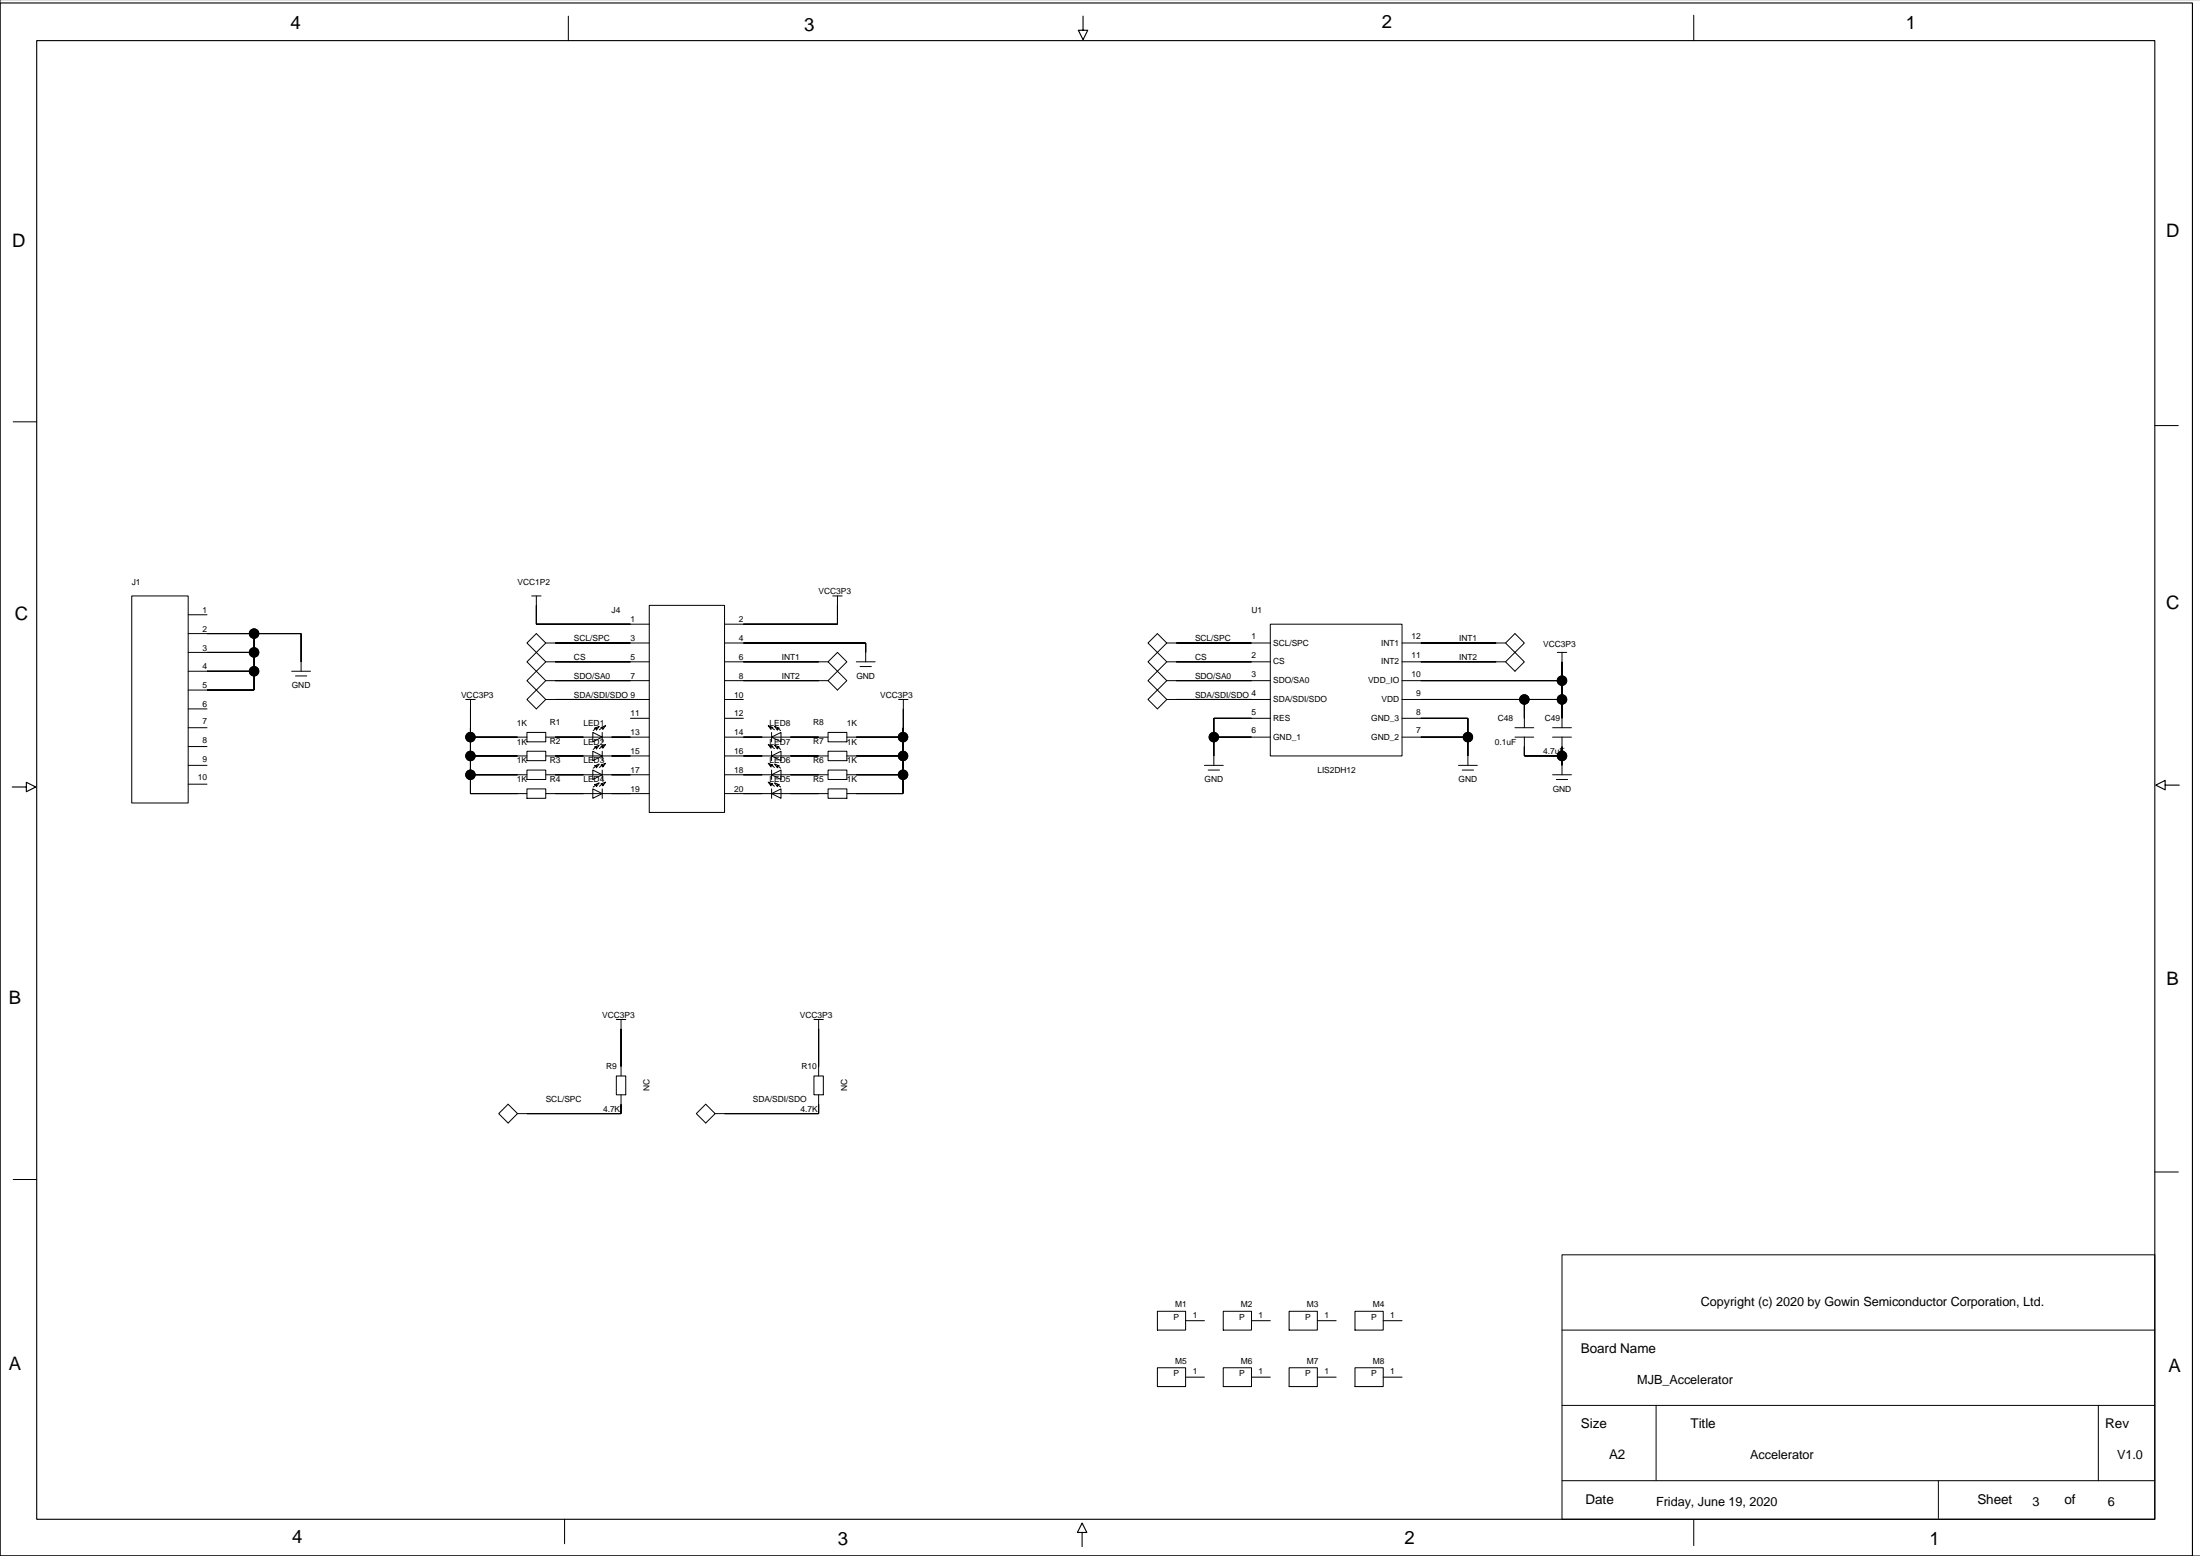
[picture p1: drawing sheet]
<svg xmlns="http://www.w3.org/2000/svg" width="594mm" height="420mm" viewBox="0 0 594 420" stroke-linecap="round" stroke-linejoin="round" font-family="sans-serif">
<g fill="none" stroke="#000" stroke-width=".27">
<path d="M0 -.1v419.9h593.8M153.4 4.4v6.6M457.1 4.1v6.9M3.6 113.8h6.3M581.5 114.8h6.4M149.8 158.2h.1M231.1 158.2h.1M35.6 160.8h15.2v55.9h-15.2zM50.8 176h17.8M50.8 170.9h30.5v10.2M50.8 165.9h5.1M68.6 170.9v15.3h-17.8"/>
<path d="M142.2 173.5l2.5-2.6 2.6 2.6-2.6 2.5zM143.5 160.8h2.5M144.7 163.3h.1M144.7 176l2.6 2.6-2.6 2.5M144.7 176l-2.5 2.6 2.5 2.5M144.7 160.8v7.6h30.5M147.3 178.6h27.9M147.3 173.5h27.9M175.2 163.3h20.3v55.9h-20.3zM195.5 178.6h28M195.5 173.5h38.1v5.1M224.7 160.8h2.6"/>
<path d="M226 163.3h.1M226 176l2.5 2.6-2.5 2.5-2.5-2.5zM226 160.8v7.6h-30.5M231.1 178.6h5.1M232.1 179.8h3.1M309.8 173.5l2.5-2.6 2.6 2.6-2.6 2.5zM312.3 176l2.6 2.6-2.6 2.5M312.3 176l-2.5 2.6 2.5 2.5M314.9 178.6h27.9M314.9 173.5h27.9M342.8 168.4h35.6v35.6h-35.6zM378.4 178.6h27.9"/>
<path d="M378.4 173.5h27.9M406.3 173.5l2.5-2.6 2.6 2.6-2.6 2.5zM408.8 176l2.6 2.6-2.6 2.5-2.5-2.5zM420.3 176h2.5M421.5 178.6h.1M421.5 176v20.3M426.6 173.5h.1M50.8 196.3h5.1M50.8 191.3h5.1M50.8 181.1h17.8M78.7 181.1h5.1M79.7 182.4h3.1"/>
<path d="M125.7 188.7h2.5M127 198.9h15.2M127 196.3h.1M127 191.3h.1M127 188.7v25.4h15.2M132.1 186.2h.1M142.2 188.7l2.5-2.5 2.6 2.5-2.6 2.6zM142.2 197.6h5.1v2.5h-5.1zM144.7 181.1l2.6 2.5-2.6 2.6M144.7 181.1l-2.5 2.5 2.5 2.6M147.3 198.9h27.9M147.3 188.7h27.9"/>
<path d="M147.3 183.6h27.9M157.4 198.9h.1M160 197.6l2.5 1.3-2.5 1.2zM160.4 196.5l1.3-.5-.8 1v-.5zM160.9 196.5l-.8 .6M162.2 196.3l1.2-.5-.7 1v-.5zM162.5 197.6v2.5M162.6 196.2l-.8 .7M165.1 198.9h.1M170.1 193.8h5.1M195.5 198.9h28M195.5 193.8h5.1"/>
<path d="M195.5 188.7h5.1M195.5 183.6h28M205.7 198.9h.1M207.3 195.8l1.3 .5h-.5v.5zM208.1 196.2l.9 .7M208.2 198.9l2.6-1.3v2.5zM208.2 197.6v2.5M209 196l1.3 .5h-.5v.5zM209.8 196.5l.9 .6M213.3 198.9h.1M223.5 197.6h5v2.5h-5zM226 181.1l2.5 2.5-2.5 2.6-2.5-2.6z"/>
<path d="M228.5 198.9h15.2M238.7 186.2h.1M242.5 188.7h2.6M243.8 191.3h.1M243.8 188.7l-.1 25.4h-15.2M309.8 188.7l2.5-2.5 2.6 2.5-2.6 2.6zM312.3 181.1l2.6 2.5-2.6 2.6M312.3 181.1l-2.5 2.5 2.5 2.6M314.9 188.7h27.9M314.9 183.6h27.9M327.6 198.9h15.2M342.8 193.8h-15.2v12.7"/>
<path d="M378.4 198.9h17.7M378.4 193.8h17.7v12.7M378.4 188.7h43.1M378.4 183.6h43.1M408.8 198.9h5.1M408.8 196.3h5.1M411.4 198.9v5.1h10.1M411.4 188.7v7.6M419 198.9h5.1M419 196.3h5.1M421.5 198.9v10.1M50.8 201.4h5.1"/>
<path d="M50.8 206.5h5.1M50.8 211.6h5.1M127 209h15.2M127 204h15.2M142.2 202.7h5.1v2.5h-5.1zM142.2 207.8h5.1v2.5h-5.1zM142.2 212.8h5.1v2.6h-5.1zM147.3 209h27.9M147.3 204h27.9M147.3 214.1h27.9M157.4 214.1h.1M157.4 209h.1"/>
<path d="M157.4 204h.1M160 212.8l2.5 1.3-2.5 1.3zM160 207.8l2.5 1.2-2.5 1.3zM160 202.7l2.5 1.3-2.5 1.2zM160.4 211.7l1.3-.5-.8 1v-.5zM160.4 206.6l1.3-.5-.8 1.1v-.6zM160.4 201.6l1.3-.5-.8 1v-.5zM160.9 211.7l-.8 .6M160.9 206.6l-.8 .7M160.9 201.6l-.8 .6M162.2 211.5l1.2-.5-.7 1v-.5zM162.2 206.4l1.2-.5-.7 1.1v-.6z"/>
<path d="M162.2 201.4l1.2-.5-.7 1v-.5zM162.5 202.7v2.5M162.5 207.8v2.5M162.5 212.8v2.6M162.6 211.5l-.8 .6M162.6 206.4l-.8 .7M162.6 201.3l-.8 .7M165.1 214.1h.1M165.1 209h.1M165.1 204h.1M195.5 209h28M195.5 204h28"/>
<path d="M195.5 214.1h28M205.7 214.1h.1M205.7 209h.1M205.7 204h.1M207.3 211l1.3 .5h-.5v.5zM207.3 205.9l1.3 .5h-.5v.6zM207.3 200.9l1.3 .5h-.5v.5zM208.1 211.5l.9 .6M208.1 206.4l.9 .7M208.1 201.3l.9 .7M208.2 214.1l2.6-1.3v2.6zM208.2 209l2.6-1.2v2.5z"/>
<path d="M208.2 204l2.6-1.3v2.5zM208.2 202.7v2.5M208.2 207.8v2.5M208.2 212.8v2.6M209 211.2l1.3 .5h-.5v.5zM209 206.1l1.3 .5h-.5v.6zM209 201.1l1.3 .5h-.5v.5zM209.8 211.7l.9 .6M209.8 206.6l.9 .7M209.8 201.6l.9 .6M213.3 214.1h.1M213.3 209h.1"/>
<path d="M213.3 204h.1M223.5 202.7h5v2.5h-5zM223.5 207.8h5v2.5h-5zM223.5 212.8h5v2.6h-5zM228.5 209h15.2M228.5 204h15.2M325 206.5h5.1M326.1 207.8h3M393.6 206.5h5.1M394.6 207.8h3.1M419 209h5.1M420 210.3h3.1"/>
<path d="M166.3 275.1h2.6M167.6 277.6h.1M167.6 275.1v15.2M172.7 272.5h.1M219.7 275.1h2.5M220.9 277.6h.1M220.9 275.1v15.2M226 272.5h.1M166.3 290.3h2.6v5.1h-2.6zM167.6 295.4v5.1h-27.9M190.5 297.9l2.5 2.6-2.5 2.5-2.6-2.5zM219.7 290.3h2.5v5.1h-2.5z"/>
<path d="M220.9 295.4v5.1h-27.9M3.6 318.2h6.3M134.6 300.5l2.5-2.6 2.6 2.6-2.6 2.5zM581.5 316.2h6.4M421.5 338.5h160v71.4h-160zM312.3 353.8h7.7v5.1h-7.7zM320 356.3h5M330.1 353.8h7.6v5.1h-7.6zM337.7 356.3h5.1M347.9 353.8h7.6v5.1h-7.6zM355.5 356.3h5.1M365.7 353.8h7.6v5.1h-7.6z"/>
<path d="M373.3 356.3h5.1M421.5 358.9h160M312.3 369h7.7v5.1h-7.7zM320 371.6h5M330.1 369h7.6v5.1h-7.6zM337.7 371.6h5.1M347.9 369h7.6v5.1h-7.6zM355.5 371.6h5.1M365.7 369h7.6v5.1h-7.6zM373.3 371.6h5.1M421.5 379.2h160M446.9 379.2v20.3"/>
<path d="M566.3 379.2v20.3M421.5 399.5h160M523.1 399.5v10.1M152.4 409.9v6.6M457.1 410.2v6.8"/>
<circle cx="68.6" cy="176" r="1.27"/>
<circle cx="68.6" cy="170.9" r="1.27"/>
<circle cx="68.6" cy="181.1" r="1.27"/>
<circle cx="127" cy="198.9" r="1.27"/>
<circle cx="243.7" cy="198.9" r="1.27"/>
<circle cx="327.6" cy="198.9" r="1.27"/>
<circle cx="396.1" cy="198.9" r="1.27"/>
<circle cx="411.4" cy="188.7" r="1.27"/>
<circle cx="421.5" cy="183.6" r="1.27"/>
<circle cx="421.5" cy="188.7" r="1.27"/>
<circle cx="127" cy="204" r="1.27"/>
<circle cx="127" cy="209" r="1.27"/>
<circle cx="243.7" cy="204" r="1.27"/>
<circle cx="243.7" cy="209" r="1.27"/>
<circle cx="421.5" cy="204" r="1.27"/>
</g>
<path d="M0 .8h591.7v419h-591.7zM9.9 11h571.6v398.9h-571.6zM292.3 4.4v3.8h-1.3l1.3 2.5 1.3-2.5h-1.3M3.3 212.3h3.8v1.3l2.5-1.3-2.5-1.2v1.2M584.3 211.8v1.3l-2.5-1.3 2.5-1.2v1.2h3.8M292 413.5h-1.2l1.2-2.6 1.3 2.6h-1.3v3.8" fill="none" stroke="#000" stroke-width=".3"/>
<g fill="#000" stroke="#000" stroke-width=".27">
<path d="M68.6 176v5.1z" fill-rule="evenodd"/>
<path d="M55.9 176h12.7z" fill-rule="evenodd"/>
<path d="M68.6 170.9v5.1z" fill-rule="evenodd"/>
<path d="M55.9 170.9h12.7z" fill-rule="evenodd"/>
<path d="M81.3 170.9v7.7z" fill-rule="evenodd"/>
<path d="M68.6 170.9h12.7z" fill-rule="evenodd"/>
<path d="M144.7 163.3v5.1z" fill-rule="evenodd"/>
<path d="M144.7 168.4h25.4z" fill-rule="evenodd"/>
<path d="M149.8 173.5h20.3z" fill-rule="evenodd"/>
<path d="M149.8 178.6h20.3z" fill-rule="evenodd"/>
<path d="M200.6 178.6h20.3z" fill-rule="evenodd"/>
<path d="M226 163.3v5.1z" fill-rule="evenodd"/>
<path d="M200.6 168.4h25.4z" fill-rule="evenodd"/>
<path d="M233.6 173.5v2.5z" fill-rule="evenodd"/>
<path d="M200.6 173.5h33z" fill-rule="evenodd"/>
<path d="M317.4 173.5h20.3z" fill-rule="evenodd"/>
<path d="M317.4 178.6h20.3z" fill-rule="evenodd"/>
<path d="M383.5 173.5h20.3z" fill-rule="evenodd"/>
<path d="M383.5 178.6h20.3z" fill-rule="evenodd"/>
<path d="M421.5 178.6v5z" fill-rule="evenodd"/>
<path d="M55.9 186.2h12.7z" fill-rule="evenodd"/>
<path d="M68.6 181.1v5.1z" fill-rule="evenodd"/>
<path d="M55.9 181.1h12.7z" fill-rule="evenodd"/>
<path d="M127 196.3v2.6z" fill-rule="evenodd"/>
<path d="M127 198.9v5.1z" fill-rule="evenodd"/>
<path d="M127 191.3v5z" fill-rule="evenodd"/>
<path d="M127 198.9h12.7z" fill-rule="evenodd"/>
<path d="M149.8 198.9h7.6z" fill-rule="evenodd"/>
<path d="M149.8 183.6h20.3z" fill-rule="evenodd"/>
<path d="M149.8 188.7h20.3z" fill-rule="evenodd"/>
<path d="M165.1 198.9h5z" fill-rule="evenodd"/>
<path d="M200.6 198.9h5.1z" fill-rule="evenodd"/>
<path d="M200.6 183.6h20.3z" fill-rule="evenodd"/>
<path d="M213.3 198.9h7.6z" fill-rule="evenodd"/>
<path d="M231.1 198.9h12.6z" fill-rule="evenodd"/>
<path d="M243.7 198.9v5.1z" fill-rule="evenodd"/>
<path d="M243.7 196.3v2.6z" fill-rule="evenodd"/>
<path d="M243.8 191.3v5z" fill-rule="evenodd"/>
<path d="M327.6 193.8v5.1z" fill-rule="evenodd"/>
<path d="M327.6 198.9v5.1z" fill-rule="evenodd"/>
<path d="M327.6 193.8h10.1z" fill-rule="evenodd"/>
<path d="M327.6 198.9h10.1z" fill-rule="evenodd"/>
<path d="M317.4 183.6h20.3z" fill-rule="evenodd"/>
<path d="M317.4 188.7h20.3z" fill-rule="evenodd"/>
<path d="M396.1 198.9v5.1z" fill-rule="evenodd"/>
<path d="M383.5 193.8h12.6z" fill-rule="evenodd"/>
<path d="M396.1 193.8v5.1z" fill-rule="evenodd"/>
<path d="M383.5 198.9h12.6z" fill-rule="evenodd"/>
<path d="M411.4 188.7v5.1z" fill-rule="evenodd"/>
<path d="M383.5 188.7h27.9z" fill-rule="evenodd"/>
<path d="M411.4 188.7h10.1z" fill-rule="evenodd"/>
<path d="M421.5 188.7v5.1z" fill-rule="evenodd"/>
<path d="M421.5 183.6v5.1z" fill-rule="evenodd"/>
<path d="M383.5 183.6h38z" fill-rule="evenodd"/>
<path d="M127 209v5.1z" fill-rule="evenodd"/>
<path d="M127 204v5z" fill-rule="evenodd"/>
<path d="M127 204h12.7z" fill-rule="evenodd"/>
<path d="M127 209h12.7z" fill-rule="evenodd"/>
<path d="M127 214.1h12.7z" fill-rule="evenodd"/>
<path d="M149.8 204h7.6z" fill-rule="evenodd"/>
<path d="M149.8 209h7.6z" fill-rule="evenodd"/>
<path d="M149.8 214.1h7.6z" fill-rule="evenodd"/>
<path d="M165.1 204h5z" fill-rule="evenodd"/>
<path d="M165.1 209h5z" fill-rule="evenodd"/>
<path d="M165.1 214.1h5z" fill-rule="evenodd"/>
<path d="M200.6 204h5.1z" fill-rule="evenodd"/>
<path d="M200.6 209h5.1z" fill-rule="evenodd"/>
<path d="M200.6 214.1h5.1z" fill-rule="evenodd"/>
<path d="M213.3 204h7.6z" fill-rule="evenodd"/>
<path d="M213.3 209h7.6z" fill-rule="evenodd"/>
<path d="M213.3 214.1h7.6z" fill-rule="evenodd"/>
<path d="M231.1 204h12.6z" fill-rule="evenodd"/>
<path d="M231.1 209h12.6z" fill-rule="evenodd"/>
<path d="M231.1 214.1h12.6z" fill-rule="evenodd"/>
<path d="M243.7 209v5.1z" fill-rule="evenodd"/>
<path d="M243.7 204v5z" fill-rule="evenodd"/>
<path d="M411.4 201.4v2.6z" fill-rule="evenodd"/>
<path d="M411.4 204h10.1z" fill-rule="evenodd"/>
<path d="M421.5 204v2.5z" fill-rule="evenodd"/>
<path d="M421.5 201.4v2.6z" fill-rule="evenodd"/>
<path d="M167.6 277.6v10.2z" fill-rule="evenodd"/>
<path d="M220.9 277.6v10.2z" fill-rule="evenodd"/>
<path d="M167.6 297.9v2.6z" fill-rule="evenodd"/>
<path d="M220.9 297.9v2.6z" fill-rule="evenodd"/>
<path d="M142.2 300.5h25.4z" fill-rule="evenodd"/>
<path d="M195.5 300.5h25.4z" fill-rule="evenodd"/>
<circle cx="68.6" cy="176" r="1.27"/>
<circle cx="68.6" cy="170.9" r="1.27"/>
<circle cx="68.6" cy="181.1" r="1.27"/>
<circle cx="127" cy="198.9" r="1.27"/>
<circle cx="243.7" cy="198.9" r="1.27"/>
<circle cx="327.6" cy="198.9" r="1.27"/>
<circle cx="396.1" cy="198.9" r="1.27"/>
<circle cx="411.4" cy="188.7" r="1.27"/>
<circle cx="421.5" cy="183.6" r="1.27"/>
<circle cx="421.5" cy="188.7" r="1.27"/>
<circle cx="127" cy="204" r="1.27"/>
<circle cx="127" cy="209" r="1.27"/>
<circle cx="243.7" cy="204" r="1.27"/>
<circle cx="243.7" cy="209" r="1.27"/>
<circle cx="421.5" cy="204" r="1.27"/>
</g>
<g font-size="5">
<text x="78.4" y="7.9">4</text>
<text x="217" y="8.4">3</text>
<text x="372.9" y="7.6">2</text>
<text x="514.4" y="7.9">1</text>
<text x="584.6" y="64">D</text>
<text x="3.3" y="66.5">D</text>
<text x="4" y="167.4">C</text>
<text x="584.6" y="164.3">C</text>
<text x="584.7" y="265.6">B</text>
<text x="2.4" y="271">B</text>
<text x="2.4" y="369.5">A</text>
<text x="585.2" y="370.3">A</text>
<text x="78.9" y="416.2">4</text>
<text x="226.2" y="416.7">3</text>
<text x="379" y="416.5">2</text>
<text x="520.7" y="416.7">1</text>
</g>
<g font-size="3.6">
<text x="426.6" y="365">Board Name</text>
<text x="426.6" y="385.3">Size</text>
<text x="456.2" y="385.3">Title</text>
<text x="568.2" y="385.3">Rev</text>
<text x="434.2" y="393.6">A2</text>
<text x="427.9" y="405.7">Date</text>
<text x="533.6" y="405.7">Sheet</text>
<text x="557.2" y="405.9">of</text>
</g>
<g font-size="3.4">
<text x="459" y="352.3">Copyright (c) 2020 by Gowin Semiconductor Corporation, Ltd.</text>
<text x="441.9" y="373.3">MJB_Accelerator</text>
<text x="472.3" y="393.6">Accelerator</text>
<text x="571.4" y="393.6">V1.0</text>
<text x="446.9" y="406.3">Friday, June 19, 2020</text>
<text x="548.5" y="406.3">3</text>
<text x="568.8" y="406.3">6</text>
</g>
<g font-size="2.3">
<text x="35.6" y="157.7">J1</text>
<text x="139.7" y="157.7">VCC1P2</text>
<text x="220.9" y="160.3">VCC3P3</text>
<text x="54.6" y="165.4">1</text>
<text x="165.1" y="165.4">J4</text>
<text x="170.1" y="167.9">1</text>
<text x="199.4" y="167.9">2</text>
<text x="337.7" y="165.4">U1</text>
<text x="54.6" y="170.4">2</text>
<text x="154.9" y="173">SCL/SPC</text>
<text x="170.1" y="173">3</text>
<text x="199.4" y="173">4</text>
<text x="322.5" y="173">SCL/SPC</text>
<text x="337.7" y="172.5">1</text>
<text x="380.9" y="172.5">12</text>
<text x="393.8" y="173">INT1</text>
<text x="54.6" y="175.5">3</text>
<text x="154.9" y="178">CS</text>
<text x="170.1" y="178.1">5</text>
<text x="199.4" y="178.1">6</text>
<text x="211" y="178">INT1</text>
<text x="322.5" y="178">CS</text>
<text x="337.7" y="177.5">2</text>
<text x="343.6" y="179.2">CS</text>
<text x="343.6" y="174.2">SCL/SPC</text>
<text x="372.7" y="179.2">INT2</text>
<text x="372.7" y="174.2">INT1</text>
<text x="380.9" y="177.5">11</text>
<text x="393.8" y="178">INT2</text>
<text x="416.5" y="174.5">VCC3P3</text>
<text x="54.6" y="180.6">4</text>
<text x="54.6" y="185.7">5</text>
<text x="78.8" y="185.7">GND</text>
<text x="154.9" y="183.1">SDO/SA0</text>
<text x="170.1" y="183.1">7</text>
<text x="199.4" y="183.1">8</text>
<text x="211" y="183.1">INT2</text>
<text x="231.1" y="183.1">GND</text>
<text x="322.5" y="183.1">SDO/SA0</text>
<text x="337.7" y="182.6">3</text>
<text x="343.6" y="184.3">SDO/SA0</text>
<text x="369.2" y="184.3">VDD_IO</text>
<text x="380.9" y="182.6">10</text>
<text x="54.6" y="190.8">6</text>
<text x="124.4" y="188.2">VCC3P3</text>
<text x="154.9" y="188.2">SDA/SDI/SDO 9</text>
<text x="198.1" y="188.2">10</text>
<text x="237.5" y="188.2">VCC3P3</text>
<text x="322.5" y="188.2">SDA/SDI/SDO 4</text>
<text x="343.6" y="189.4">SDA/SDI/SDO</text>
<text x="372.8" y="189.4">VDD</text>
<text x="382.2" y="187.7">9</text>
<text x="54.6" y="195.3">7</text>
<text x="139.4" y="195.8">1K</text>
<text x="148.4" y="195.7">R1</text>
<text x="157.4" y="195.8">LED1</text>
<text x="170.1" y="193.3">11</text>
<text x="198.1" y="193.3">12</text>
<text x="207.7" y="195.8">LED8</text>
<text x="219.5" y="195.7">R8</text>
<text x="228.5" y="195.8">1K</text>
<text x="337.7" y="197.9">6</text>
<text x="337.7" y="192.8">5</text>
<text x="343.6" y="194.5">RES</text>
<text x="370.1" y="194.5">GND_3</text>
<text x="382.2" y="192.8">8</text>
<text x="382.2" y="197.9">7</text>
<text x="404.2" y="194.5">C48</text>
<text x="416.9" y="194.5">C49</text>
<text x="54.6" y="200.4">8</text>
<text x="139.4" y="200.9">1K</text>
<text x="148.4" y="200.8">R2</text>
<text x="157.4" y="200.9">LED2</text>
<text x="170.1" y="198.4">13</text>
<text x="170.1" y="203.4">15</text>
<text x="198.1" y="198.4">14</text>
<text x="198.1" y="203.4">16</text>
<text x="207.7" y="200.9">LED7</text>
<text x="219.5" y="200.8">R7</text>
<text x="228.5" y="200.9">1K</text>
<text x="343.6" y="199.6">GND_1</text>
<text x="370.1" y="199.6">GND_2</text>
<text x="403.4" y="200.9">0.1uF</text>
<text x="416.5" y="203.4">4.7uF</text>
<text x="54.6" y="205.5">9</text>
<text x="139.4" y="206">1K</text>
<text x="148.4" y="205.9">R3</text>
<text x="157.4" y="206">LED3</text>
<text x="170.1" y="208.5">17</text>
<text x="198.1" y="208.5">18</text>
<text x="207.7" y="206">LED6</text>
<text x="219.5" y="205.9">R6</text>
<text x="228.5" y="206">1K</text>
<text x="355.5" y="208.5">LIS2DH12</text>
<text x="53.4" y="210.5">10</text>
<text x="139.4" y="211.1">1K</text>
<text x="148.4" y="210.9">R4</text>
<text x="157.4" y="211.1">LED4</text>
<text x="170.1" y="213.6">19</text>
<text x="198.1" y="213.6">20</text>
<text x="207.7" y="211.1">LED5</text>
<text x="219.5" y="210.9">R5</text>
<text x="228.5" y="211.1">1K</text>
<text x="325.1" y="211.1">GND</text>
<text x="393.6" y="211.1">GND</text>
<text x="419" y="213.6">GND</text>
<text x="162.5" y="274.5">VCC3P3</text>
<text x="215.9" y="274.5">VCC3P3</text>
<text x="163.6" y="288.4">R9</text>
<text x="216.3" y="288.4">R10</text>
<text x="147.3" y="297.4">SCL/SPC</text>
<text x="162.7" y="299.9">4.7K</text>
<text x="175.3" y="294.5" transform="rotate(-90 175.3 294.5)">NC</text>
<text x="203.2" y="297.4">SDA/SDI/SDO</text>
<text x="216.1" y="299.9">4.7K</text>
<text x="228.6" y="294.5" transform="rotate(-90 228.6 294.5)">NC</text>
<text x="317.1" y="352.7">M1</text>
<text x="334.9" y="352.7">M2</text>
<text x="352.7" y="352.7">M3</text>
<text x="370.5" y="352.7">M4</text>
<text x="316.7" y="356.1">P</text>
<text x="321.9" y="355.5">1</text>
<text x="334.5" y="356.1">P</text>
<text x="339.7" y="355.5">1</text>
<text x="352.2" y="356.1">P</text>
<text x="357.4" y="355.5">1</text>
<text x="370" y="356.1">P</text>
<text x="375.2" y="355.5">1</text>
<text x="316.7" y="371.4">P</text>
<text x="317.1" y="367.9">M5</text>
<text x="321.9" y="370.7">1</text>
<text x="334.5" y="371.4">P</text>
<text x="334.9" y="367.9">M6</text>
<text x="339.7" y="370.7">1</text>
<text x="352.2" y="371.4">P</text>
<text x="352.7" y="367.9">M7</text>
<text x="357.4" y="370.7">1</text>
<text x="370" y="371.4">P</text>
<text x="370.5" y="367.9">M8</text>
<text x="375.2" y="370.7">1</text>
</g>
</svg>
